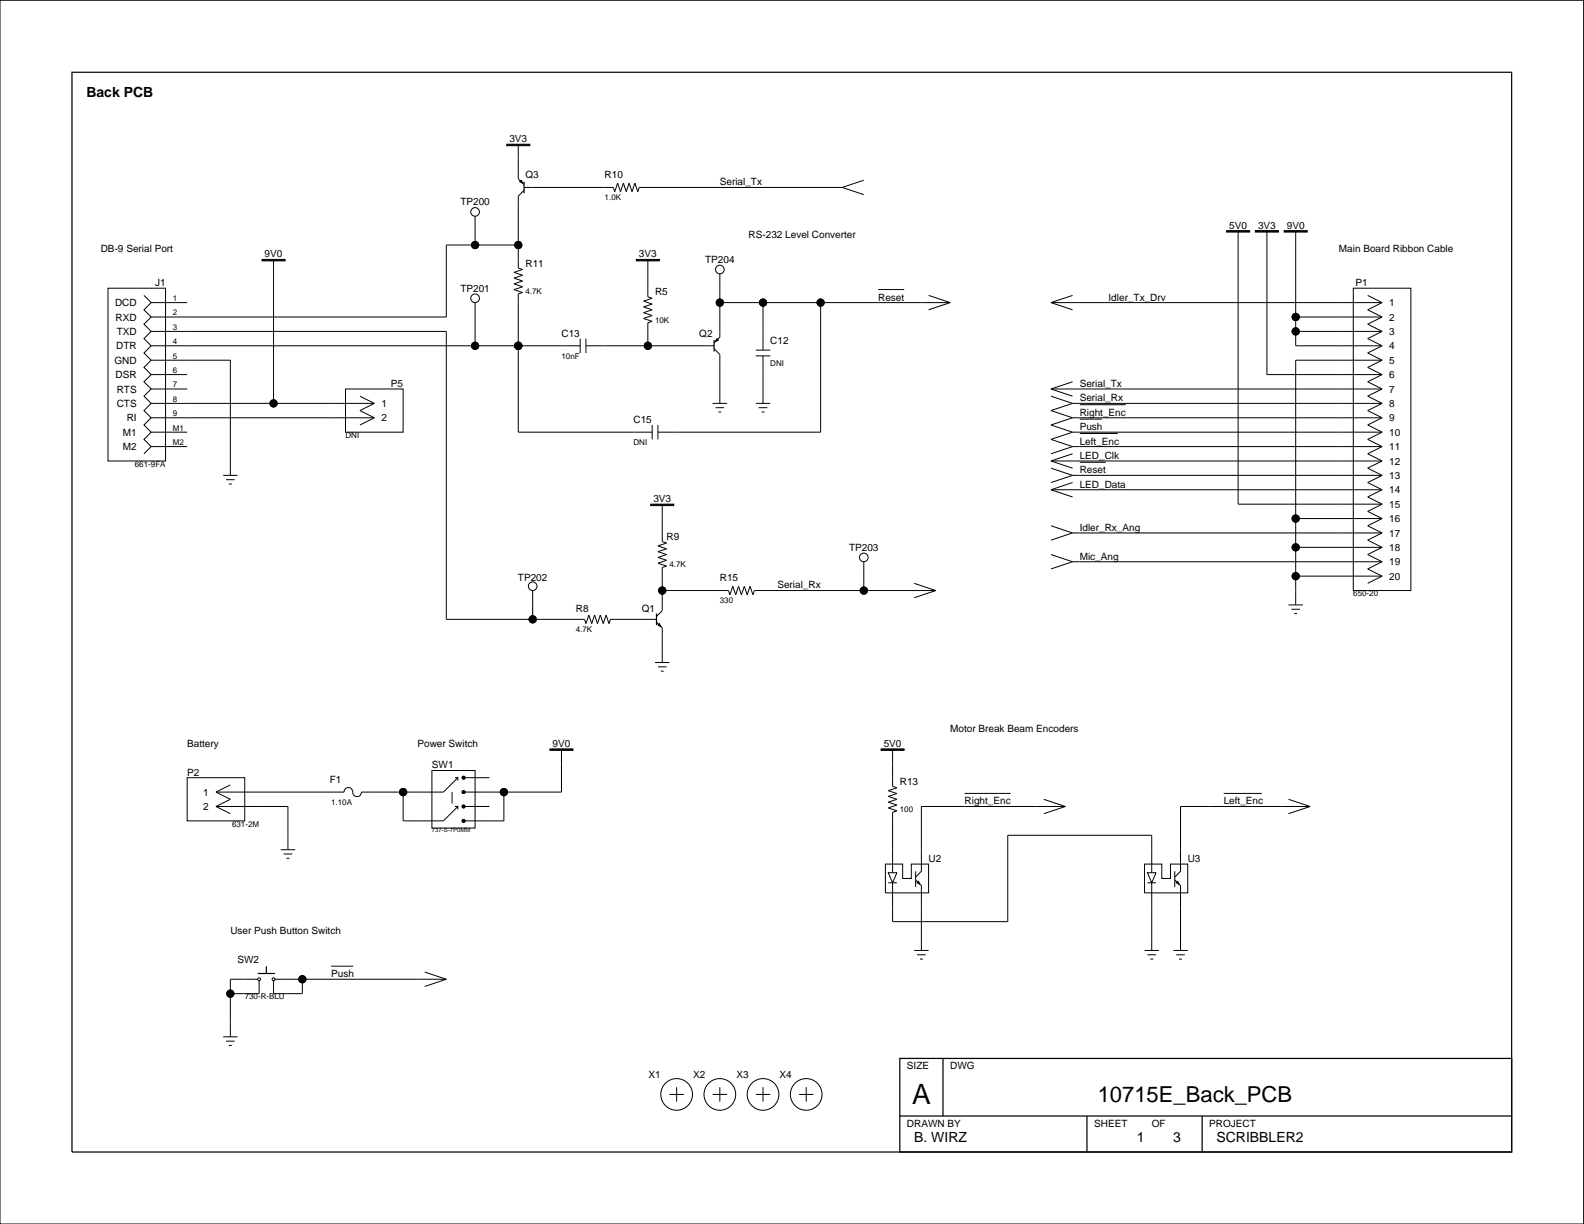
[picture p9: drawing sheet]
<svg xmlns="http://www.w3.org/2000/svg" width="279mm" height="216mm" viewBox="0 0 279 216" stroke-linecap="round" stroke-linejoin="round" font-family="sans-serif">
<g fill="none" stroke="#000" stroke-width=".18">
<path d="M0 0h279.3v215.9h-279.3zM83.8 38.1v5.1M91.4 25.4v6.1l1 1.1M92.4 33.6l-1 1v12.7l.8 .2-1.5 .5 1.5 .6-1.5 .5 1.5 .5-1.5 .5 1.5 .5-1.5 .5 1.5 .5-.8 .3v24.3h23.6M92.4 33.1h15.8l.2 .7 .5-1.5 .5 1.5 .6-1.5 .5 1.5 .5-1.5 .5 1.5 .5-1.5 .5 1.5 .3-.7h35.8M148.6 33.1l3.8 1.2M152.4 31.8l-3.8 1.3M19 50.8h10.2v30.5h-10.2zM25.4 52.1l1.3 1.3-1.3 1.2 1.3 1.3-1.3 1.3 1.3 1.3-1.3 1.2 1.3 1.3-1.3 1.3 1.3 1.2-1.3 1.3 1.3 1.3-1.3 1.2 1.3 1.3-1.3 1.3 1.3 1.3-1.3 1.2 1.3 1.3-1.3 1.3 1.3 1.2-1.3 1.3 1.3 1.3-1.3 1.2M26.7 53.4h6.3M26.7 58.5h52v50.7h24.4l.3 .8 .5-1.5 .5 1.5 .5-1.5 .5 1.5 .5-1.5 .5 1.5 .5-1.5 .5 1.5 .3-.8h8.1M48.2 45.8v25.4"/>
<path d="M83.8 53.4v7.6M91.4 43.2h-12.7v12.7h-52M102.3 59.7v2.6M103.4 59.7v2.6M114.3 45.8v6.6l.7 .2-1.5 .5 1.5 .5-1.5 .5 1.5 .5-1.5 .6 1.5 .5-1.5 .5 1.5 .5-.7 .2v4.1M127 53.4h40.6M127 48.3v11.2l-1 1M134.6 53.4v8.4M144.7 53.4v22.8h-28.6M154.9 51.1h4.6M163.8 52.1l3.8 1.3M167.6 53.4l-3.8 1.2"/>
<path d="M185.4 53.4h58.4M185.4 53.4l3.8 1.2M189.2 52.1l-3.8 1.3M218.4 40.7v48.2h25.4M223.5 40.7v25.4h20.3M228.5 58.5h15.3M228.5 55.9h15.3M228.5 40.7v20.3h15.3M238.7 50.8h10.2v53.4h-10.2zM241.2 52.1l2.6 1.3M243.8 58.5l-2.6 1.2 2.6 1.3M243.8 55.9l-2.6 1.3 2.6 1.3"/>
<path d="M243.8 53.4l-2.6 1.2 2.6 1.3M26.7 63.5h13.9v20.3M26.7 68.6h6.3M26.7 73.7h39.3M26.7 78.8h6.3M26.7 61h75.6M26.7 66.1h6.3M26.7 71.2h39.3M26.7 76.2h6.3M60.9 68.6h10.2v7.6h-10.2zM63.5 69.9l2.5 1.3M66 71.2l-2.5 1.2 2.5 1.3"/>
<path d="M66 73.7l-2.5 1.3M91.4 61h.1M103.4 61h22.6M115 75v2.5M116.1 75v2.5M125.7 71.2h2.5M126 61.5l1 1v8.7M126.2 71.9h1.5M126.7 72.7h.5M133.3 71.2h2.6M133.3 62.8h2.6M133.3 61.8h2.6"/>
<path d="M133.8 71.9h1.6M134.3 72.7h.5M134.6 62.8v8.4M185.4 68.6h58.4M185.4 69.9l3.8 1.3M185.4 68.6l3.8 1.3M189.2 73.7h54.6M189.2 78.8h54.6M189.2 71.2h54.6M189.2 76.2h54.6M189.2 71.2l-3.8 1.2 3.8 1.3M189.2 67.3l-3.8 1.3"/>
<path d="M189.2 73.7l-3.8 1.3 3.8 1.2M189.2 76.2l-3.8 1.3 3.8 1.3M189.2 78.8l-3.8 1.2M190.5 76.5h6.7M190.5 71.4h8.1M190.5 73.9h3.8M243.8 63.5h-15.3v43.2M243.8 78.8l-2.6 1.2 2.6 1.3M243.8 76.2l-2.6 1.3 2.6 1.3M243.8 73.7l-2.6 1.3 2.6 1.2M243.8 71.2l-2.6 1.2 2.6 1.3M243.8 68.6l-2.6 1.3 2.6 1.3"/>
<path d="M243.8 66.1l-2.6 1.2 2.6 1.3M243.8 63.5l-2.6 1.3 2.6 1.3M243.8 61l-2.6 1.3 2.6 1.2M39.4 83.8h2.5M39.9 84.6h1.5M40.4 85.4h.5M116.8 88.9v6.6l.8 .3-1.5 .5 1.5 .5-1.5 .5 1.5 .5-1.5 .5 1.5 .5-1.5 .5 1.5 .5-.8 .3v7.6l-1 1M152.4 99.1v5.1M185.4 81.3h58.4M185.4 86.4h58.4M185.4 82.6l3.8 1.2M185.4 81.3l3.8 1.3"/>
<path d="M185.4 86.4l3.8 1.3M185.4 92.7l3.8 1.3M185.4 97.8l3.8 1.3M189.2 99.1h54.6M189.2 83.8h54.6M189.2 94h54.6M189.2 83.8l-3.8 1.3M189.2 80l-3.8 1.3M189.2 85.1l-3.8 1.3M189.2 94l-3.8 1.3M189.2 99.1l-3.8 1.3M190.5 81.5h4.5"/>
<path d="M228.5 91.5h15.3M228.5 96.5h15.3M243.8 99.1l-2.6 1.3 2.6 1.2M243.8 96.5l-2.6 1.3 2.6 1.3M243.8 94l-2.6 1.3 2.6 1.2M243.8 91.5l-2.6 1.2 2.6 1.3M243.8 88.9l-2.6 1.3 2.6 1.3M243.8 86.4l-2.6 1.3 2.6 1.2M243.8 83.8l-2.6 1.3 2.6 1.3M243.8 81.3l-2.6 1.3 2.6 1.2M94 104.2v5M115.5 116.9h2.6"/>
<path d="M115.8 109.8l1 1v6.1M116.1 117.6h1.5M116.6 118.4h.5M116.8 104.2h11.7l.2 .7 .6-1.5 .5 1.5 .5-1.5 .5 1.5 .5-1.5 .5 1.5 .5-1.5 .5 1.5 .3-.7h32M161.3 102.9l3.8 1.3M165.1 104.2l-3.8 1.2M227.3 106.7h2.5M227.8 107.5h1.5M228.3 108.2h.5M228.5 101.6h15.3M243.8 101.6l-2.6 1.3M33 137.2h10.2v7.6h-10.2z"/>
<path d="M38.1 139.7l2.5 1.3-2.5 1.3M40.6 138.4l-2.5 1.3M71.1 139.7v5.1h7.1l2.6-2.5v.5M76.2 135.9h7.6v10.2h-7.6zM80.2 137.2h.6M80.8 137.7v-.5l-2.6 2.5h-14.5a.8 .8 0 0 1-.9 .8 .8 .8 0 0 1-.6-1.1 .76 .76 0 0 0-.9-.5 .76 .76 0 0 0-.6 .8h-22.6M81.8 137.2h4.5M88.9 139.7v5.1h-7.1M99 132.1v7.6h-17.2M157.4 132.1v6.6l.8 .3-1.5 .5 1.5 .5-1.5 .5 1.5 .5-1.5 .5 1.5 .5-1.5 .5 1.5 .5-.8 .3v10.6M170.1 140h8.2M215.9 140h6.7"/>
<path d="M38.1 142.3h12.7v7.6M38.1 142.3l2.5 1.2M49.5 149.9h2.6M50 150.6h1.6M50.5 151.4h.5M80.2 142.3h.6M81.8 142.3h4.5M156.2 152.4h3v2.6h1.5v-2.6h3.1v5.1h-7.6zM156.7 153.9h1.5l-.8 1.8zM156.7 155.7h1.5M161.5 155.2l1 1v11.5M161.5 153.7v2.8"/>
<path d="M184.1 141l3.8 1.3M187.9 142.3h-25.4v11.4l-1 1M187.9 142.3l-3.8 1.2M201.9 152.4h3v2.6h1.6v-2.6h3v5.1h-7.6zM202.4 153.9h1.5l-.7 1.8zM202.4 155.7h1.5M203.2 153.9v-6.6h-25.4v15.3h-20.4v-6.9M203.2 155.7v12M207.2 155.2l1 1v11.5M207.2 153.7v2.8M227.3 141l3.8 1.3M231.1 142.3h-22.9v11.4l-1 1"/>
<path d="M231.1 142.3l-3.8 1.2M45.5 172.7h-4.9v10.2M45.7 173v2.3h-5.1M48.5 172.7h30.2M53.3 172.7v2.6h-5.1v-2.3M58.4 170.4h3.9M74.9 171.5l3.8 1.2M78.7 172.7l-3.8 1.3M161.3 167.7h2.5M161.8 168.4h1.5M162.3 169.2h.5M201.9 167.7h2.5"/>
<path d="M202.4 168.4h1.5M202.9 169.2h.5M207 167.7h2.5M207.5 168.4h1.5M208 169.2h.5M39.4 182.9h2.5M39.9 183.6h1.5M40.4 184.4h.5M118.1 193h2.5M119.4 191.8v2.5M125.7 193h2.5M127 191.8v2.5"/>
<path d="M133.3 193h2.6M134.6 191.8v2.5M140.9 193h2.6M142.2 191.8v2.5"/>
<circle cx="83.8" cy="37.4" r=".76"/>
<circle cx="83.8" cy="43.2" r=".63"/>
<circle cx="83.8" cy="52.6" r=".76"/>
<circle cx="91.4" cy="43.2" r=".63"/>
<circle cx="127" cy="53.4" r=".63"/>
<circle cx="127" cy="47.5" r=".76"/>
<circle cx="134.6" cy="53.4" r=".63"/>
<circle cx="144.7" cy="53.4" r=".63"/>
<circle cx="228.5" cy="58.5" r=".63"/>
<circle cx="228.5" cy="55.9" r=".63"/>
<circle cx="48.2" cy="71.2" r=".63"/>
<circle cx="83.8" cy="61" r=".63"/>
<circle cx="91.4" cy="61" r=".63"/>
<circle cx="114.3" cy="61" r=".63"/>
<circle cx="152.4" cy="98.3" r=".76"/>
<circle cx="228.5" cy="91.5" r=".63"/>
<circle cx="228.5" cy="96.5" r=".63"/>
<circle cx="94" cy="103.4" r=".76"/>
<circle cx="94" cy="109.2" r=".63"/>
<circle cx="116.8" cy="104.2" r=".63"/>
<circle cx="152.4" cy="104.2" r=".63"/>
<circle cx="228.5" cy="101.6" r=".63"/>
<circle cx="71.1" cy="139.7" r=".63"/>
<circle cx="81.8" cy="139.7" r=".25"/>
<circle cx="81.8" cy="137.2" r=".25"/>
<circle cx="88.9" cy="139.7" r=".63"/>
<circle cx="81.8" cy="144.8" r=".25"/>
<circle cx="81.8" cy="142.3" r=".25"/>
<circle cx="40.6" cy="175.3" r=".63"/>
<circle cx="45.7" cy="172.7" r=".25"/>
<circle cx="48.2" cy="172.7" r=".25"/>
<circle cx="53.3" cy="172.7" r=".63"/>
<circle cx="119.4" cy="193" r="2.79"/>
<circle cx="127" cy="193" r="2.79"/>
<circle cx="134.6" cy="193" r="2.79"/>
<circle cx="142.2" cy="193" r="2.79"/>
</g>
<path d="M12.7 12.7h253.9v190.5h-253.9zM92.4 32v2.1M126 60v2M115.8 108.2v2.1M45.5 171.7h3M47 170.4v1.3M158.7 186.7h107.9v16.5h-107.9zM158.7 196.9h107.9M166.3 186.7v10.2M191.7 196.9v6.3M212 196.9v6.3" fill="none" stroke="#000" stroke-width=".22"/>
<g fill="#000" stroke="#000" stroke-width=".18">
<path d="M89.4 25.4h4.1v.3h-4.1z" fill-rule="evenodd"/>
<path d="M91.7 32l.2-.2 .3 .5z" fill-rule="evenodd"/>
<path d="M46.2 45.8h4.1v.2h-4.1z" fill-rule="evenodd"/>
<path d="M112.2 45.8h4.1v.2h-4.1z" fill-rule="evenodd"/>
<path d="M126.5 59.7l.2 .3-.5 .2z" fill-rule="evenodd"/>
<path d="M216.4 40.7h4v.2h-4z" fill-rule="evenodd"/>
<path d="M221.4 40.7h4.1v.2h-4.1z" fill-rule="evenodd"/>
<path d="M226.5 40.7h4.1v.2h-4.1z" fill-rule="evenodd"/>
<path d="M114.8 88.9h4v.3h-4z" fill-rule="evenodd"/>
<path d="M116.1 110.3l.2-.3 .3 .5z" fill-rule="evenodd"/>
<path d="M97 132.1h4.1v.3h-4.1z" fill-rule="evenodd"/>
<path d="M155.4 132.1h4.1v.3h-4.1z" fill-rule="evenodd"/>
<path d="M162 155.5l.3 .5-.5-.3z" fill-rule="evenodd"/>
<path d="M207.7 155.5l.3 .5-.5-.3z" fill-rule="evenodd"/>
<circle cx="83.8" cy="43.2" r=".63"/>
<circle cx="91.4" cy="43.2" r=".63"/>
<circle cx="127" cy="53.4" r=".63"/>
<circle cx="134.6" cy="53.4" r=".63"/>
<circle cx="144.7" cy="53.4" r=".63"/>
<circle cx="228.5" cy="58.5" r=".63"/>
<circle cx="228.5" cy="55.9" r=".63"/>
<circle cx="48.2" cy="71.2" r=".63"/>
<circle cx="83.8" cy="61" r=".63"/>
<circle cx="91.4" cy="61" r=".63"/>
<circle cx="114.3" cy="61" r=".63"/>
<circle cx="228.5" cy="91.5" r=".63"/>
<circle cx="228.5" cy="96.5" r=".63"/>
<circle cx="94" cy="109.2" r=".63"/>
<circle cx="116.8" cy="104.2" r=".63"/>
<circle cx="152.4" cy="104.2" r=".63"/>
<circle cx="228.5" cy="101.6" r=".63"/>
<circle cx="71.1" cy="139.7" r=".63"/>
<circle cx="81.8" cy="139.7" r=".25"/>
<circle cx="81.8" cy="137.2" r=".25"/>
<circle cx="88.9" cy="139.7" r=".63"/>
<circle cx="81.8" cy="144.8" r=".25"/>
<circle cx="81.8" cy="142.3" r=".25"/>
<circle cx="40.6" cy="175.3" r=".63"/>
<circle cx="53.3" cy="172.7" r=".63"/>
</g>
<path d="M79.7 141.7v-2" fill="none" stroke="#000" stroke-width=".18" stroke-dasharray="4.2 1.4" stroke-linecap="butt"/>
<text font-size="4.9" x="160.9" y="194.8">A</text>
<text font-size="3.9" x="193.6" y="194.4">10715E_Back_PCB</text>
<g font-size="2.5">
<text x="15.2" y="17.1">Back PCB</text>
<text x="161.3" y="201.4">B. WIRZ</text>
<text x="200.5" y="201.4">1</text>
<text x="207" y="201.4">3</text>
<text x="214.6" y="201.4">SCRIBBLER2</text>
</g>
<g font-size="1.8">
<text x="89.9" y="25.1">3V3</text>
<text x="92.7" y="31.4">Q3</text>
<text x="106.7" y="31.4">R10</text>
<text x="127" y="32.7">Serial_Tx</text>
<text x="81.2" y="36.2">TP200</text>
<text x="132" y="41.9">RS-232 Level Converter</text>
<text x="216.8" y="40.3">5V0</text>
<text x="221.9" y="40.3">3V3</text>
<text x="227" y="40.3">9V0</text>
<text x="17.8" y="44.5">DB-9 Serial Port</text>
<text x="46.7" y="45.4">9V0</text>
<text x="92.7" y="47">R11</text>
<text x="112.7" y="45.4">3V3</text>
<text x="124.4" y="46.4">TP204</text>
<text x="236.2" y="44.5">Main Board Ribbon Cable</text>
<text x="27.3" y="50.5">J1</text>
<text x="81.2" y="51.5">TP201</text>
<text x="115.5" y="52.1">R5</text>
<text x="154.9" y="53">Reset</text>
<text x="195.5" y="53">Idler_Tx_Drv</text>
<text x="239.1" y="50.5">P1</text>
<text x="20.3" y="54">DCD</text>
<text x="20.4" y="56.5">RXD</text>
<text x="20.6" y="59.1">TXD</text>
<text x="99" y="59.4">C13</text>
<text x="123.3" y="59.4">Q2</text>
<text x="245.1" y="54">1</text>
<text x="245.1" y="59.1">3</text>
<text x="245.1" y="56.5">2</text>
<text x="20.2" y="64.2">GND</text>
<text x="20.5" y="61.6">DTR</text>
<text x="135.9" y="60.6">C12</text>
<text x="245.1" y="64.2">5</text>
<text x="245.1" y="61.6">4</text>
<text x="20.4" y="66.7">DSR</text>
<text x="20.6" y="71.8">CTS</text>
<text x="20.6" y="69.2">RTS</text>
<text x="67.3" y="71.8">1</text>
<text x="68.9" y="68.2">P5</text>
<text x="190.5" y="70.8">Serial_Rx</text>
<text x="190.5" y="68.2">Serial_Tx</text>
<text x="245.1" y="69.2">7</text>
<text x="245.1" y="66.7">6</text>
<text x="245.1" y="71.8">8</text>
<text x="21.7" y="76.9">M1</text>
<text x="22.4" y="74.3">RI</text>
<text x="67.3" y="74.3">2</text>
<text x="111.7" y="74.6">C15</text>
<text x="190.5" y="73.3">Right_Enc</text>
<text x="190.5" y="75.9">Push</text>
<text x="245.1" y="74.3">9</text>
<text x="245.1" y="76.9">10</text>
<text x="21.7" y="79.4">M2</text>
<text x="190.5" y="83.5">Reset</text>
<text x="190.5" y="80.9">LED_Clk</text>
<text x="190.5" y="78.4">Left_Enc</text>
<text x="245.1" y="79.4">11</text>
<text x="245.1" y="81.9">12</text>
<text x="115.2" y="88.6">3V3</text>
<text x="190.5" y="86">LED_Data</text>
<text x="245.1" y="84.5">13</text>
<text x="245.1" y="89.6">15</text>
<text x="245.1" y="87">14</text>
<text x="117.6" y="95.3">R9</text>
<text x="190.5" y="93.6">Idler_Rx_Ang</text>
<text x="245.1" y="94.6">17</text>
<text x="245.1" y="92.1">16</text>
<text x="149.8" y="97.2">TP203</text>
<text x="190.5" y="98.7">Mic_Ang</text>
<text x="245.1" y="99.7">19</text>
<text x="245.1" y="97.2">18</text>
<text x="91.4" y="102.5">TP202</text>
<text x="101.6" y="107.9">R8</text>
<text x="113.2" y="107.9">Q1</text>
<text x="127" y="102.5">R15</text>
<text x="137.1" y="103.8">Serial_Rx</text>
<text x="245.1" y="102.3">20</text>
<text x="33" y="131.7">Battery</text>
<text x="73.6" y="131.7">Power Switch</text>
<text x="97.5" y="131.7">9V0</text>
<text x="155.9" y="131.7">5V0</text>
<text x="167.6" y="129.2">Motor Break Beam Encoders</text>
<text x="33" y="136.8">P2</text>
<text x="76.2" y="135.5">SW1</text>
<text x="35.8" y="142.9">2</text>
<text x="35.8" y="140.4">1</text>
<text x="58.2" y="138.1">F1</text>
<text x="158.7" y="138.4">R13</text>
<text x="170.1" y="141.9">Right_Enc</text>
<text x="215.9" y="141.9">Left_Enc</text>
<text x="163.8" y="152">U2</text>
<text x="209.5" y="152">U3</text>
<text x="40.6" y="164.7">User Push Button Switch</text>
<text x="41.9" y="169.8">SW2</text>
<text x="58.4" y="172.4">Push</text>
<text x="114.4" y="190.1">X1</text>
<text x="122.3" y="190.1">X2</text>
<text x="129.9" y="190.1">X3</text>
<text x="137.5" y="190.1">X4</text>
<text x="160" y="188.6">SIZE</text>
<text x="167.6" y="188.6">DWG</text>
<text x="160" y="198.8">DRAWN BY</text>
<text x="193" y="198.8">SHEET</text>
<text x="203.2" y="198.8">OF</text>
<text x="213.3" y="198.8">PROJECT</text>
</g>
<g font-size="1.4">
<text x="106.7" y="35.3">1.0K</text>
<text x="30.5" y="53.1">1</text>
<text x="92.7" y="51.9">4.7K</text>
<text x="30.5" y="55.6">2</text>
<text x="30.5" y="58.2">3</text>
<text x="115.5" y="56.9">10K</text>
<text x="30.5" y="60.7">4</text>
<text x="30.5" y="63.2">5</text>
<text x="30.5" y="65.8">6</text>
<text x="99" y="63.3">10nF</text>
<text x="135.9" y="64.5">DNI</text>
<text x="30.5" y="68.3">7</text>
<text x="30.5" y="70.9">8</text>
<text x="30.5" y="73.4">9</text>
<text x="30.5" y="75.9">M1</text>
<text x="60.9" y="77.2">DNI</text>
<text x="23.8" y="82.3">661-9FA</text>
<text x="30.5" y="78.5">M2</text>
<text x="111.7" y="78.5">DNI</text>
<text x="118.1" y="100.1">4.7K</text>
<text x="127" y="106.4">330</text>
<text x="238.7" y="105.2">650-20</text>
<text x="101.6" y="111.5">4.7K</text>
<text x="58.4" y="142">1.10A</text>
<text x="158.7" y="143.3">100</text>
<text x="40.9" y="145.8">631-2M</text>
<text x="43.2" y="176.3">730-R-BLU</text>
</g>
<text font-size="1.1" x="76.2" y="146.8">737-S-7P0MM</text>
</svg>
